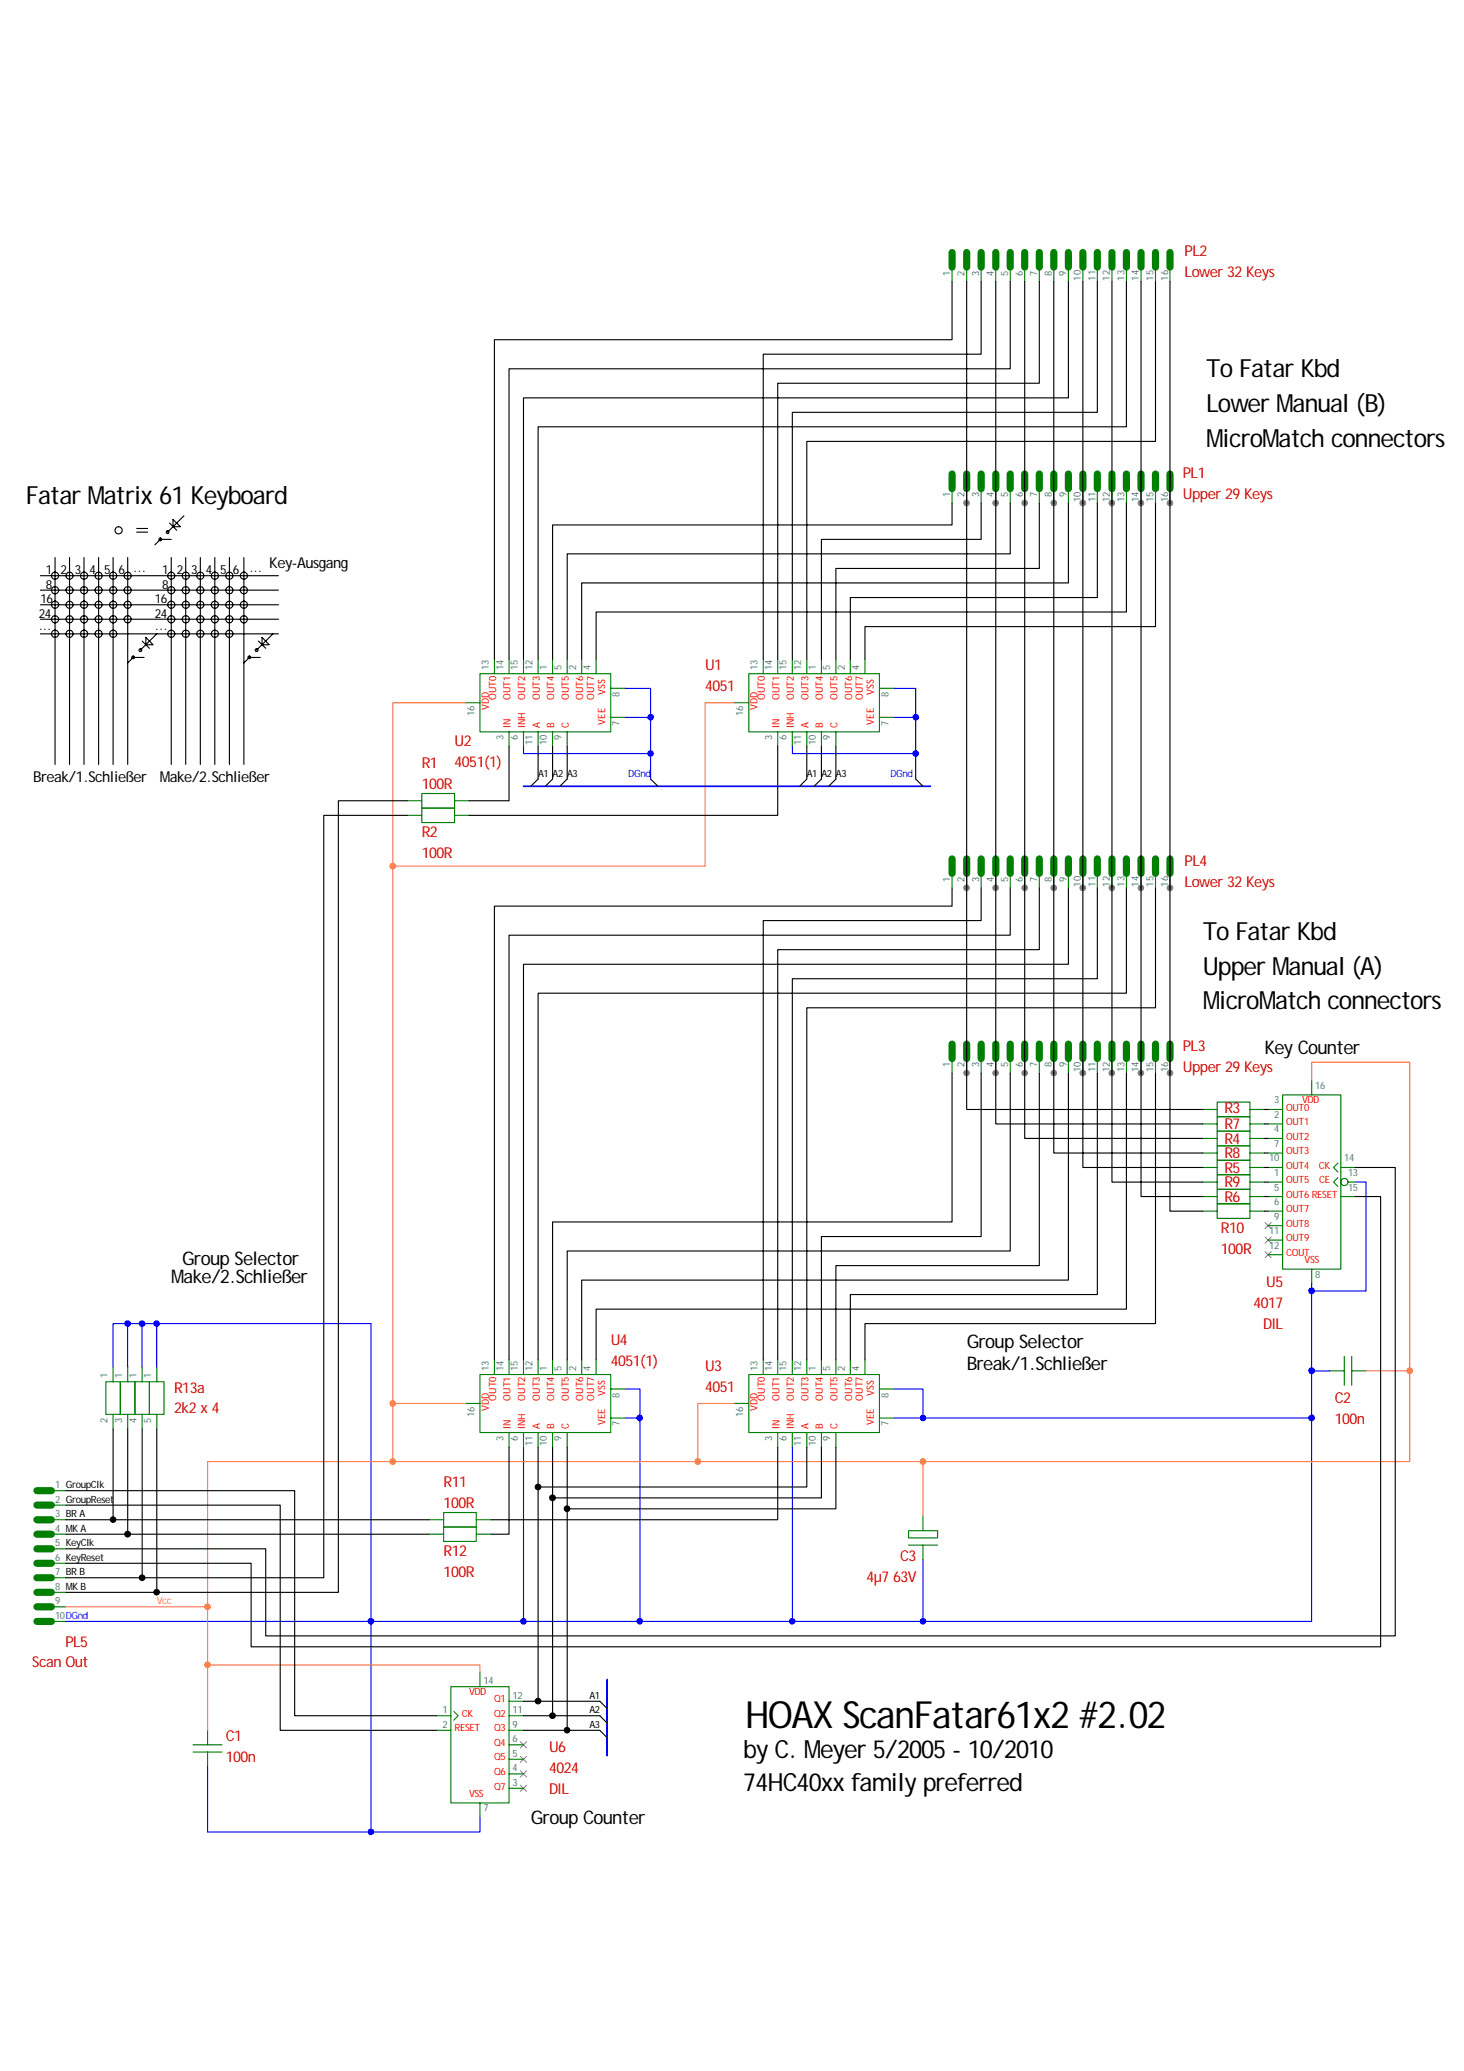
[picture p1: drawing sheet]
<svg xmlns="http://www.w3.org/2000/svg" width="210mm" height="297mm" viewBox="0 0 210 297" stroke-linecap="round" stroke-linejoin="round" font-family="sans-serif">
<g fill="none" stroke="#000" stroke-width=".16">
<path d="M136.5 40.4v8.3h-65.6v45.9M138.6 40.4v118.7h33.8M140.7 40.4v10.4h-31.3v43.8M142.8 40.4v120.8h29.6M144.8 40.4v12.5h-71.8v41.7M146.9 40.4v122.9h25.5M149 40.4v14.6h-37.5v39.6M151.1 40.4v125h21.3M153.2 40.4v16.7h-78.1v37.5M155.3 40.4v127h17.1M157.3 40.4v18.7h-43.7v35.5M159.4 40.4v129.1h13"/>
<path d="M161.5 40.4v20.8h-84.3v33.4M163.6 40.4v131.2h8.8M165.7 40.4v22.9h-50v31.3M167.7 40.4v133.3h4.7M7.9 80v29.6M10 80v29.6M12 80v29.6M14.1 80v29.6M16.2 80v29.6M18.3 80v29.6M19.6 75.8h1.6M19.6 76.3h1.6"/>
<path d="M24.3 75l1 1.1M24.6 77.4h-1.6l-.8 .7M24.6 80v29.6M24.8 74.5l1.1 1h-1.1zM26.4 74l-2.4 2.3M26.6 80v29.6M28.7 80v29.6M30.8 80v29.6M32.9 80v29.6M35 80v29.6M136.5 72.2v3.1h-57.3v19.3M140.7 72.2v5.2h-22.9v17.2"/>
<path d="M144.8 72.2v7.2h-63.5v15.2M149 72.2v9.3h-29.2v13.1M153.2 72.2v11.4h-69.8v11M157.3 72.2v13.5h-35.4v8.9M161.5 72.2v15.6h-76v6.8M165.7 72.2v17.7h-41.7v4.7M5.8 82.6h34.1M5.8 84.6h34.1M5.8 86.7h34.1M5.8 88.8h34.1M5.8 90.9h34.1M20 93.1h.3v.3h-.3z"/>
<path d="M20.4 91.9l1 1.1M20.7 94.3h-1.6l-.8 .8M20.9 91.4l1 1.1h-1zM22.5 90.9l-2.4 2.3M36.6 93.1h.3v.3h-.3zM37 91.9l1.1 1.1M37.3 94.3h-1.5l-.8 .8M37.6 91.4l1 1.1h-1zM39.1 90.9l-2.3 2.3M58.4 114.9h-9.9v113.5h-26v-23.4M58.4 116.9h-12v109.4h-26v-21.3M73 107v7.9h-5.8"/>
<path d="M77.2 107v4.7l-1.1 1.1M79.2 107v4.7l-1 1.1M81.3 107v4.7l-1 1.1M93.3 111.7l1 1.1M111.5 107v9.9h-44.3M115.7 107v4.7l-1.1 1.1M117.8 107v4.7l-1.1 1.1M119.8 107v4.7l-1 1.1M131.3 111.7l1 1.1M136.5 127.4v2.6h-65.6v65.1M140.7 127.4v4.6h-31.3v63.1M144.8 127.4v6.7h-71.8v61"/>
<path d="M149 127.4v8.8h-37.5v58.9M153.2 127.4v10.9h-78.1v56.8M157.3 127.4v13h-43.7v54.7M161.5 127.4v15.1h-84.3v52.6M165.7 127.4v17.1h-50v50.6M136.5 153.9v21.4h-57.3v19.8M140.7 153.9v23.5h-22.9v17.7M144.8 153.9v25.5h-63.5v15.7M149 153.9v27.6h-29.2v13.6M153.2 153.9v29.7h-69.8v11.5M157.3 153.9v31.8h-35.4v9.4M161.5 153.9v33.9h-76v7.3"/>
<path d="M165.7 153.9v35.9h-41.7v5.3M181.3 159.1h.5M181.3 161.2h.5M181.3 163.3h.5M181.3 165.4h.5M181.3 167.4h.5M181.3 169.5h.5M181.3 171.6h.5M181.3 173.7h.5M194.3 167.4h5.7v67.2h-161.9v-12.5h-28.7M194.3 171.6h3.7v64.6h-162v-12h-26.6M9.4 213.8h32.8v32.3h20.4"/>
<path d="M9.4 215.9h30.8v32.3h22.4M9.4 218h6.8M16.2 205v13h45.3M18.3 205v15h43.2M73 207.6v12.4h-2.6M77.2 207.6v5.7h38.5v-5.7M77.2 213.3v30.7M79.2 207.6v7.2h38.6v-7.2M79.2 214.8v31.3M81.3 207.6v8.8h38.5v-8.8M81.3 216.4v31.8M111.5 207.6v10.4h-41.1"/>
<path d="M9.4 220h8.9M9.4 228.4h13.1M9.4 226.3h11M75.1 244h10.9l1 1M75.1 246.1h10.9l1 1M75.1 248.2h10.9l1 1"/>
<circle cx="17" cy="76.1" r=".52"/>
<circle cx="23" cy="77.4" r=".21"/>
<circle cx="24" cy="76.3" r=".21"/>
<circle cx="7.9" cy="90.9" r=".52"/>
<circle cx="7.9" cy="86.7" r=".52"/>
<circle cx="7.9" cy="82.6" r=".52"/>
<circle cx="7.9" cy="88.8" r=".51"/>
<circle cx="7.9" cy="84.7" r=".52"/>
<circle cx="10" cy="88.8" r=".51"/>
<circle cx="10" cy="86.7" r=".52"/>
<circle cx="10" cy="84.7" r=".52"/>
<circle cx="10" cy="82.6" r=".52"/>
<circle cx="10" cy="90.9" r=".52"/>
<circle cx="12.1" cy="84.7" r=".52"/>
<circle cx="12.1" cy="88.8" r=".52"/>
<circle cx="12.1" cy="90.9" r=".52"/>
<circle cx="12.1" cy="86.7" r=".52"/>
<circle cx="12.1" cy="82.6" r=".53"/>
<circle cx="14.1" cy="86.7" r=".52"/>
<circle cx="14.1" cy="84.7" r=".52"/>
<circle cx="14.1" cy="82.6" r=".52"/>
<circle cx="14.1" cy="88.8" r=".51"/>
<circle cx="14.1" cy="90.9" r=".52"/>
<circle cx="16.2" cy="88.8" r=".52"/>
<circle cx="16.2" cy="82.6" r=".53"/>
<circle cx="16.2" cy="90.9" r=".52"/>
<circle cx="16.2" cy="86.7" r=".52"/>
<circle cx="16.2" cy="84.7" r=".52"/>
<circle cx="18.3" cy="86.7" r=".52"/>
<circle cx="18.3" cy="84.7" r=".52"/>
<circle cx="18.3" cy="82.6" r=".52"/>
<circle cx="18.3" cy="88.8" r=".51"/>
<circle cx="19.1" cy="94.3" r=".2"/>
<circle cx="24.6" cy="90.9" r=".52"/>
<circle cx="24.6" cy="84.7" r=".52"/>
<circle cx="24.6" cy="86.7" r=".52"/>
<circle cx="24.6" cy="82.6" r=".52"/>
<circle cx="24.6" cy="88.8" r=".51"/>
<circle cx="26.6" cy="90.9" r=".52"/>
<circle cx="26.6" cy="88.8" r=".52"/>
<circle cx="26.6" cy="86.7" r=".52"/>
<circle cx="26.6" cy="84.7" r=".52"/>
<circle cx="26.6" cy="82.6" r=".53"/>
<circle cx="28.7" cy="84.7" r=".52"/>
<circle cx="28.7" cy="86.7" r=".52"/>
<circle cx="28.7" cy="82.6" r=".52"/>
<circle cx="28.7" cy="88.8" r=".51"/>
<circle cx="28.7" cy="90.9" r=".52"/>
<circle cx="30.8" cy="82.6" r=".53"/>
<circle cx="30.8" cy="84.7" r=".52"/>
<circle cx="30.8" cy="86.7" r=".52"/>
<circle cx="30.8" cy="88.8" r=".52"/>
<circle cx="30.8" cy="90.9" r=".52"/>
<circle cx="32.9" cy="86.7" r=".52"/>
<circle cx="32.9" cy="90.9" r=".52"/>
<circle cx="32.9" cy="82.6" r=".53"/>
<circle cx="32.9" cy="88.8" r=".52"/>
<circle cx="32.9" cy="84.7" r=".52"/>
<circle cx="35" cy="82.6" r=".52"/>
<circle cx="35" cy="86.7" r=".52"/>
<circle cx="35" cy="84.7" r=".52"/>
<circle cx="35" cy="88.8" r=".51"/>
<circle cx="35.7" cy="94.3" r=".2"/>
</g>
<g fill="none" stroke="#008000" stroke-width=".16">
<path d="M136.5 38.3v2.1M138.6 38.3v2.1M140.7 38.3v2.1M142.8 38.3v2.1M144.8 38.3v2.1M146.9 38.3v2.1M149 38.3v2.1M151.1 38.3v2.1M153.2 38.3v2.1M155.3 38.3v2.1M157.3 38.3v2.1M159.4 38.3v2.1"/>
<path d="M161.5 38.3v2.1M163.6 38.3v2.1M165.7 38.3v2.1M167.7 38.3v2.1M136.5 70.1v2.1M138.6 70.1v2.1M140.7 70.1v2.1M142.8 70.1v2.1M144.8 70.1v2.1M146.9 70.1v2.1M149 70.1v2.1M151.1 70.1v2.1"/>
<path d="M153.2 70.1v2.1M155.3 70.1v2.1M157.3 70.1v2.1M159.4 70.1v2.1M161.5 70.1v2.1M163.6 70.1v2.1M165.7 70.1v2.1M167.7 70.1v2.1M68.8 96.6h18.8v8.4h-18.8zM70.9 94.6v2M73 94.6v2M75.1 94.6v2"/>
<path d="M77.2 94.6v2M79.2 94.6v2M81.3 94.6v2M83.4 94.6v2M85.5 94.6v2M87.6 98.7h2M107.4 96.6h18.7v8.4h-18.7zM109.4 94.6v2M111.5 94.6v2M113.6 94.6v2M115.7 94.6v2M117.8 94.6v2"/>
<path d="M119.8 94.6v2M121.9 94.6v2M124 94.6v2M126.1 98.7h2.1M58.4 114.9h2.1M58.4 116.9h2.1M60.5 113.8h4.7v2.1h-4.7zM60.5 115.9h4.7v2.1h-4.7zM65.2 114.9h2M65.2 116.9h2M66.7 100.8h2.1M73 105v2"/>
<path d="M75.1 105v2M77.2 105v2M79.2 105v2M81.3 105v2M87.6 102.9h2M105.3 100.8h2.1M111.5 105v2M113.6 105v2M115.7 105v2M117.8 105v2M119.8 105v2M126.1 102.9h2.1"/>
<path d="M136.5 125.3v2.1M138.6 125.3v2.1M140.7 125.3v2.1M142.8 125.3v2.1M144.8 125.3v2.1M146.9 125.3v2.1M149 125.3v2.1M151.1 125.3v2.1M153.2 125.3v2.1M155.3 125.3v2.1M157.3 125.3v2.1M159.4 125.3v2.1"/>
<path d="M161.5 125.3v2.1M163.6 125.3v2.1M165.7 125.3v2.1M167.7 125.3v2.1M136.5 151.8v2.1M138.6 151.8v2.1M140.7 151.8v2.1M142.8 151.8v2.1M144.8 151.8v2.1M146.9 151.8v2.1M149 151.8v2.1M151.1 151.8v2.1"/>
<path d="M153.2 151.8v2.1M155.3 151.8v2.1M157.3 151.8v2.1M159.4 151.8v2.1M161.5 151.8v2.1M163.6 151.8v2.1M165.7 151.8v2.1M167.7 151.8v2.1M172.4 159.1h2.1M174.5 158.1h4.7v2.1h-4.7zM179.2 159.1h2.1M181.8 159.1h2.1"/>
<path d="M183.9 157h8.3v25h-8.3zM188.1 155v2M172.4 173.7h2.1M172.4 171.6h2.1M172.4 169.5h2.1M172.4 167.4h2.1M172.4 165.4h2.1M172.4 163.3h2.1M172.4 161.2h2.1M174.5 160.2h4.7v2h-4.7zM174.5 162.2h4.7v2.1h-4.7zM174.5 164.3h4.7v2.1h-4.7z"/>
<path d="M174.5 166.4h4.7v2.1h-4.7zM174.5 168.5h4.7v2.1h-4.7zM174.5 170.6h4.7v2.1h-4.7zM174.5 172.7h4.7v2.1h-4.7zM179.2 173.7h2.1M179.2 171.6h2.1M179.2 169.5h2.1M179.2 167.4h2.1M179.2 165.4h2.1M179.2 163.3h2.1M179.2 161.2h2.1M181.8 180h2.1"/>
<path d="M181.8 177.9h2.1M181.8 175.8h2.1M181.8 173.7h2.1M181.8 171.6h2.1M181.8 169.5h2.1M181.8 167.4h2.1M181.8 165.4h2.1M181.8 163.3h2.1M181.8 161.2h2.1M191.8 166.8l-.6 .6 .6 .7M191.8 168.9l-.6 .6 .6 .7M192.2 171.6h2.1"/>
<path d="M192.2 167.4h2.1M193.3 169.5a.52 .52 0 0 1-.7 .5 .52 .52 0 0 1-.2-.8 .52 .52 0 0 1 .8 .1l.1 .2h1M15.2 198.2h2.1v4.7h-2.1zM16.2 196.1v2.1M17.3 198.2h2v4.7h-2zM18.3 196.1v2.1M19.3 198.2h2.1v4.7h-2.1zM20.4 196.1v2.1M21.4 198.2h2.1v4.7h-2.1zM22.5 196.1v2.1M68.8 197.1h18.8v8.4h-18.8zM70.9 195.1v2"/>
<path d="M73 195.1v2M75.1 195.1v2M77.2 195.1v2M79.2 195.1v2M81.3 195.1v2M83.4 195.1v2M85.5 195.1v2M87.6 199.2h2M107.4 197.1h18.7v8.4h-18.7zM109.4 195.1v2M111.5 195.1v2M113.6 195.1v2"/>
<path d="M115.7 195.1v2M117.8 195.1v2M119.8 195.1v2M121.9 195.1v2M124 195.1v2M126.1 199.2h2.1M188.1 182v2.1M190.7 196.6h2M192.7 194.5v4.2M193.8 194.5v4.2M193.8 196.6h2.1M7.4 213.8h2"/>
<path d="M7.4 215.9h2M7.4 218h2M16.2 202.9v2.1M18.3 202.9v2.1M20.4 202.9v2.1M22.5 202.9v2.1M61.5 218h2.1M63.6 216.9h4.7v2.1h-4.7zM63.6 219h4.7v2.1h-4.7zM66.7 201.3h2.1M68.3 218h2.1M73 205.5v2.1"/>
<path d="M75.1 205.5v2.1M77.2 205.5v2.1M79.2 205.5v2.1M81.3 205.5v2.1M87.6 203.4h2M105.3 201.3h2.1M111.5 205.5v2.1M113.6 205.5v2.1M115.7 205.5v2.1M117.8 205.5v2.1M119.8 205.5v2.1M126.1 203.4h2.1"/>
<path d="M130.3 219.5h4.1v1.1h-4.1zM132.3 217.4v2.1M7.4 220h2M7.4 222.1h2M7.4 224.2h2M7.4 226.3h2M7.4 228.4h2M7.4 230.5h2M7.4 232.6h2M61.5 220h2.1M68.3 220h2.1M68.8 239.8v2.1"/>
<path d="M130.3 221.6h4.1M132.3 221.6v2.1M27.7 251.3h4.1M27.7 250.3h4.1M29.8 248.2v2.1M29.8 251.3v2.1M62.6 248.2h2M62.6 246.1h2M64.6 241.9h8.4v16.7h-8.4zM65.1 245.5l.6 .6-.6 .6M68.8 258.6v2.1M73 250.3h2.1"/>
<path d="M73 248.2h2.1M73 246.1h2.1M73 244h2.1M73 252.3h2.1M73 254.4h2.1M73 256.5h2.1"/>
</g>
<g fill="none" stroke="#008000" stroke-width="1">
<path d="M136.5 36.2v2.1M138.6 36.2v2.1M140.7 36.2v2.1M142.8 36.2v2.1M144.8 36.2v2.1M146.9 36.2v2.1M149 36.2v2.1M151.1 36.2v2.1M153.2 36.2v2.1M155.3 36.2v2.1M157.3 36.2v2.1M159.4 36.2v2.1"/>
<path d="M161.5 36.2v2.1M163.6 36.2v2.1M165.7 36.2v2.1M167.7 36.2v2.1M136.5 68v2.1M138.6 68v2.1M140.7 68v2.1M142.8 68v2.1M144.8 68v2.1M146.9 68v2.1M149 68v2.1M151.1 68v2.1"/>
<path d="M153.2 68v2.1M155.3 68v2.1M157.3 68v2.1M159.4 68v2.1M161.5 68v2.1M163.6 68v2.1M165.7 68v2.1M167.7 68v2.1M136.5 123.2v2.1M138.6 123.2v2.1M140.7 123.2v2.1M142.8 123.2v2.1"/>
<path d="M144.8 123.2v2.1M146.9 123.2v2.1M149 123.2v2.1M151.1 123.2v2.1M153.2 123.2v2.1M155.3 123.2v2.1M157.3 123.2v2.1M159.4 123.2v2.1M161.5 123.2v2.1M163.6 123.2v2.1M165.7 123.2v2.1M167.7 123.2v2.1"/>
<path d="M136.5 149.8v2M138.6 149.8v2M140.7 149.8v2M142.8 149.8v2M144.8 149.8v2M146.9 149.8v2M149 149.8v2M151.1 149.8v2M153.2 149.8v2M155.3 149.8v2M157.3 149.8v2M159.4 149.8v2"/>
<path d="M161.5 149.8v2M163.6 149.8v2M165.7 149.8v2M167.7 149.8v2M5.3 213.8h2.1M5.3 215.9h2.1M5.3 218h2.1M5.3 220h2.1M5.3 222.1h2.1M5.3 224.2h2.1M5.3 226.3h2.1M5.3 228.4h2.1"/>
<path d="M5.3 230.5h2.1M5.3 232.6h2.1"/>
</g>
<g fill="#808080" stroke="#808080" stroke-width=".14">
<circle cx="138.6" cy="153.9" r=".4"/>
<circle cx="142.7" cy="153.9" r=".4"/>
<circle cx="146.9" cy="153.9" r=".4"/>
<circle cx="151.1" cy="153.9" r=".4"/>
<circle cx="155.2" cy="153.9" r=".41"/>
<circle cx="159.4" cy="153.9" r=".4"/>
<circle cx="163.6" cy="153.9" r=".4"/>
<circle cx="167.7" cy="153.9" r=".4"/>
<circle cx="138.6" cy="127.3" r=".41"/>
<circle cx="142.7" cy="127.3" r=".41"/>
<circle cx="146.9" cy="127.3" r=".41"/>
<circle cx="151.1" cy="127.3" r=".41"/>
<circle cx="155.2" cy="127.3" r=".42"/>
<circle cx="159.4" cy="127.3" r=".41"/>
<circle cx="163.6" cy="127.3" r=".41"/>
<circle cx="167.7" cy="127.3" r=".41"/>
<circle cx="138.6" cy="72.1" r=".41"/>
<circle cx="142.7" cy="72.1" r=".41"/>
<circle cx="146.9" cy="72.1" r=".41"/>
<circle cx="151.1" cy="72.1" r=".41"/>
<circle cx="155.2" cy="72.1" r=".42"/>
<circle cx="159.4" cy="72.1" r=".41"/>
<circle cx="163.6" cy="72.1" r=".41"/>
<circle cx="167.7" cy="72.1" r=".41"/>
</g>
<g fill="none" stroke="#808080" stroke-width=".14">
<path d="M181.4 175.3l.9 .9M181.4 177.4l.9 .9M181.4 179.5l.9 .9M182.3 175.3l-.9 .9M182.3 177.4l-.9 .9M182.3 179.5l-.9 .9M74.6 249.8l.9 .9M74.6 251.9l.9 .9M74.6 254l.9 .9M74.6 256.1l.9 .8M75.5 249.8l-.9 .9M75.5 251.9l-.9 .9"/>
<path d="M75.5 254l-.9 .9M75.5 256.1l-.9 .8"/>
</g>
<g fill="#00f" stroke="#00f" stroke-width=".14">
<circle cx="91.7" cy="203.4" r=".4"/>
<circle cx="91.7" cy="232.5" r=".4"/>
<circle cx="188.1" cy="203.4" r=".41"/>
<circle cx="75.1" cy="232.5" r=".4"/>
<circle cx="113.6" cy="232.5" r=".4"/>
<circle cx="132.3" cy="232.5" r=".4"/>
<circle cx="53.2" cy="262.7" r=".41"/>
<circle cx="53.2" cy="232.5" r=".41"/>
<circle cx="188.1" cy="196.6" r=".42"/>
<circle cx="188.1" cy="185.1" r=".41"/>
<circle cx="93.3" cy="102.9" r=".4"/>
<circle cx="93.3" cy="108.1" r=".4"/>
<circle cx="131.3" cy="102.9" r=".4"/>
<circle cx="131.3" cy="108.1" r=".4"/>
<circle cx="132.3" cy="203.4" r=".4"/>
<circle cx="22.5" cy="189.8" r=".4"/>
<circle cx="20.4" cy="189.8" r=".41"/>
<circle cx="18.3" cy="189.8" r=".41"/>
</g>
<g fill="none" stroke="#00f" stroke-width=".16">
<path d="M89.6 98.7h3.7v4.2M128.2 98.7h3.1v4.2M75.1 107v1.1h18.2v3.6M89.6 102.9h3.7v5.2M113.6 107v1.1h17.7v3.6M128.2 102.9h3.1v5.2M194.3 169.5h1.6v15.7h-7.8v11.4M18.3 189.8h-2.1v6.3M20.4 189.8h-2.1v6.3M22.5 189.8h30.7v73M22.5 189.8h-2.1v6.3M22.5 189.8v6.3"/>
<path d="M89.6 199.2h2.1v4.2M128.2 199.2h4.1v4.2h55.8M188.1 184.1v1.1M188.1 196.6v6.8M188.1 196.6h2.6M75.1 207.6v25M89.6 203.4h2.1v29.2h-16.6M113.6 207.6v25h-21.9M128.2 203.4h4.1M188.1 203.4v29.2h-55.8M9.4 232.6h65.7M132.3 223.7v8.9h-18.7"/>
<path d="M29.8 253.4v9.4h39v-2.1"/>
</g>
<g fill="#ff8040" stroke="#ff8040" stroke-width=".14">
<circle cx="56.3" cy="209.6" r=".42"/>
<circle cx="100" cy="209.6" r=".41"/>
<circle cx="29.8" cy="238.8" r=".41"/>
<circle cx="132.3" cy="209.6" r=".41"/>
<circle cx="202.1" cy="196.6" r=".41"/>
<circle cx="29.8" cy="230.5" r=".41"/>
<circle cx="56.3" cy="201.3" r=".41"/>
<circle cx="56.3" cy="124.2" r=".41"/>
</g>
<g fill="none" stroke="#ff8040" stroke-width=".16">
<path d="M66.7 100.8h-10.4v23.4M105.3 100.8h-4.2v23.4h-44.8v77.1M188.1 155v-2.6h14v44.2M195.9 196.6h6.2v13h-69.8M56.3 209.6h-26.5v20.9M56.3 201.3h10.4M56.3 209.6h76M56.3 201.3v8.3M105.3 201.3h-5.2v8.3M132.3 209.6v7.8M9.4 230.5h20.4v8.3M29.8 238.8h39v1"/>
<path d="M29.8 238.8v9.4"/>
</g>
<g fill="#000" stroke="#000" stroke-width=".14">
<circle cx="16.2" cy="218" r=".4"/>
<circle cx="77.1" cy="213.3" r=".41"/>
<circle cx="79.2" cy="214.8" r=".42"/>
<circle cx="81.3" cy="216.4" r=".41"/>
<circle cx="18.3" cy="220" r=".42"/>
<circle cx="20.4" cy="226.3" r=".41"/>
<circle cx="22.5" cy="228.4" r=".4"/>
<circle cx="77.1" cy="244" r=".41"/>
<circle cx="79.2" cy="246.1" r=".41"/>
<circle cx="81.3" cy="248.2" r=".4"/>
</g>
<path d="M75.1 112.8h58.3M87 240.9v10.9" fill="none" stroke="#0000c0" stroke-width=".24"/>
<text font-size="5.4" x="106.8" y="247.9">HOAX ScanFatar61x2 #2.02</text>
<g font-size="3.6">
<text x="173" y="54.1">To Fatar Kbd</text>
<text x="173" y="59.1">Low</text>
<text x="178.9" y="59.1">er M</text>
<text x="185.3" y="59.1">anual (B)</text>
<text x="173" y="64.1">M</text>
<text x="175.3" y="64.1">icroM</text>
<text x="183.3" y="64.1">atch connectors</text>
<text x="3.7" y="72.3">Fatar M</text>
<text x="14.9" y="72.3">atrix 61 Keyboard</text>
<text x="172.4" y="134.8">To Fatar Kbd</text>
<text x="172.4" y="139.8">Upper M</text>
<text x="184.8" y="139.8">anual (A)</text>
<text x="172.4" y="144.8">M</text>
<text x="174.8" y="144.8">icroM</text>
<text x="182.8" y="144.8">atch connectors</text>
<text x="106.6" y="256.9">74HC40xx family preferred</text>
<text x="106.6" y="252.2">by C. M</text>
<text x="117.6" y="252.2">eyer 5/2005 - 10/2010</text>
</g>
<g font-size="2.7">
<text x="181.3" y="151.2">Key Counter</text>
<text x="24.6" y="184">M</text>
<text x="26.1" y="181.4">Group Selector</text>
<text x="26.3" y="184">ake/2.Schließer</text>
<text x="138.6" y="193.3">Group Selector</text>
<text x="138.6" y="196.5">Break/1.Schließer</text>
<text x="76.1" y="261.6">Group Counter</text>
</g>
<g font-size="2.2" fill="#c00000">
<text x="169.8" y="36.7">PL2</text>
<text x="169.8" y="39.7">Low</text>
<text x="173.4" y="39.7">er 32 Keys</text>
<text x="169.6" y="68.5">PL1</text>
<text x="169.6" y="71.5">Upper 29 Keys</text>
<text x="101.1" y="96.1">U1</text>
<text x="101.1" y="99.1">4051</text>
<text x="65.2" y="107">U2</text>
<text x="60.5" y="110.2">R1</text>
<text x="60.5" y="113.1">100R</text>
<text x="65.2" y="110">4051(1)</text>
<text x="60.5" y="120">R2</text>
<text x="60.5" y="123">100R</text>
<text x="169.8" y="124.2">PL4</text>
<text x="169.8" y="127.2">Low</text>
<text x="173.4" y="127.2">er 32 Keys</text>
<text x="169.6" y="150.8">PL3</text>
<text x="169.6" y="153.8">Upper 29 Keys</text>
<text x="175.6" y="159.6">R3</text>
<text x="175.6" y="161.9">R7</text>
<text x="175.6" y="164">R4</text>
<text x="175.6" y="166.1">R8</text>
<text x="175.6" y="168.2">R5</text>
<text x="175.6" y="170.3">R9</text>
<text x="175.6" y="172.4">R6</text>
<text x="175" y="176.8">R10</text>
<text x="175" y="179.8">100R</text>
<text x="181.5" y="184.6">U5</text>
<text x="179.7" y="187.6">4017</text>
<text x="181.1" y="190.6">DIL</text>
<text x="87.6" y="192.9">U4</text>
<text x="87.6" y="195.9">4051(1)</text>
<text x="101.1" y="196.6">U3</text>
<text x="25" y="199.7">R13a</text>
<text x="25" y="202.7">2k2 x 4</text>
<text x="101.1" y="199.6">4051</text>
<text x="191.4" y="201.3">C2</text>
<text x="191.4" y="204.3">100n</text>
<text x="63.6" y="213.3">R11</text>
<text x="63.6" y="216.2">100R</text>
<text x="63.6" y="223.1">R12</text>
<text x="63.6" y="226.1">100R</text>
<text x="124.2" y="226.9">4µ7 63V</text>
<text x="129.1" y="223.9">C3</text>
<text x="4.6" y="239.2">Scan Out</text>
<text x="9.4" y="236.2">PL5</text>
<text x="32.4" y="249.7">C1</text>
<text x="78.7" y="251.3">U6</text>
<text x="32.4" y="252.7">100n</text>
<text x="78.7" y="254.3">4024</text>
<text x="78.7" y="257.3">DIL</text>
</g>
<g font-size="2.2">
<text x="38.6" y="81.5">Key-Ausgang</text>
<text x="4.7" y="112.1">Break/1.Schließer M</text>
<text x="24.3" y="112.1">ake/2.Schließer</text>
</g>
<g font-size="1.8">
<text x="6.6" y="82.4">1 2 3 4 5</text>
<text x="17" y="82.4">6</text>
<text x="19.1" y="82.1">...</text>
<text x="23.3" y="82.4">1</text>
<text x="25.3" y="82.4">2</text>
<text x="27.4" y="82.4">3 4 5</text>
<text x="33.4" y="82.4">6</text>
<text x="35.7" y="82.1">...</text>
<text x="5.5" y="88.6">24</text>
<text x="5.8" y="86.5">16</text>
<text x="6.6" y="84.5">8</text>
<text x="22.2" y="88.6">24</text>
<text x="22.2" y="86.5">16</text>
<text x="23.3" y="84.5">8</text>
<text x="5.5" y="90.4">...</text>
<text x="22.2" y="90.4">...</text>
</g>
<g font-size="1.4" fill="#408080">
<text x="136.2" y="39.5" transform="rotate(-90 136.2 39.5)">1</text>
<text x="138.3" y="39.5" transform="rotate(-90 138.3 39.5)">2</text>
<text x="140.4" y="39.5" transform="rotate(-90 140.4 39.5)">3</text>
<text x="142.5" y="39.5" transform="rotate(-90 142.5 39.5)">4</text>
<text x="144.5" y="39.5" transform="rotate(-90 144.5 39.5)">5</text>
<text x="146.6" y="39.5" transform="rotate(-90 146.6 39.5)">6</text>
<text x="148.7" y="39.5" transform="rotate(-90 148.7 39.5)">7</text>
<text x="150.8" y="39.5" transform="rotate(-90 150.8 39.5)">8</text>
<text x="152.9" y="39.5" transform="rotate(-90 152.9 39.5)">9</text>
<text x="155" y="40.2" transform="rotate(-90 155 40.2)">10</text>
<text x="157.1" y="40.2" transform="rotate(-90 157.1 40.2)">11</text>
<text x="159.1" y="40.2" transform="rotate(-90 159.1 40.2)">12</text>
<text x="161.2" y="40.2" transform="rotate(-90 161.2 40.2)">13</text>
<text x="163.3" y="40.2" transform="rotate(-90 163.3 40.2)">14</text>
<text x="165.4" y="40.2" transform="rotate(-90 165.4 40.2)">15</text>
<text x="167.5" y="40.2" transform="rotate(-90 167.5 40.2)">16</text>
<text x="136.2" y="71.3" transform="rotate(-90 136.2 71.3)">1</text>
<text x="138.3" y="71.3" transform="rotate(-90 138.3 71.3)">2</text>
<text x="140.4" y="71.3" transform="rotate(-90 140.4 71.3)">3</text>
<text x="142.5" y="71.3" transform="rotate(-90 142.5 71.3)">4</text>
<text x="144.5" y="71.3" transform="rotate(-90 144.5 71.3)">5</text>
<text x="146.6" y="71.3" transform="rotate(-90 146.6 71.3)">6</text>
<text x="148.7" y="71.3" transform="rotate(-90 148.7 71.3)">7</text>
<text x="150.8" y="71.3" transform="rotate(-90 150.8 71.3)">8</text>
<text x="152.9" y="71.3" transform="rotate(-90 152.9 71.3)">9</text>
<text x="155" y="72" transform="rotate(-90 155 72)">10</text>
<text x="157.1" y="72" transform="rotate(-90 157.1 72)">11</text>
<text x="159.1" y="72" transform="rotate(-90 159.1 72)">12</text>
<text x="161.2" y="72" transform="rotate(-90 161.2 72)">13</text>
<text x="163.3" y="72" transform="rotate(-90 163.3 72)">14</text>
<text x="165.4" y="72" transform="rotate(-90 165.4 72)">15</text>
<text x="167.5" y="72" transform="rotate(-90 167.5 72)">16</text>
<text x="70.1" y="96.1" transform="rotate(-90 70.1 96.1)">13</text>
<text x="72.2" y="96.1" transform="rotate(-90 72.2 96.1)">14</text>
<text x="74.3" y="96.1" transform="rotate(-90 74.3 96.1)">15</text>
<text x="76.3" y="96.1" transform="rotate(-90 76.3 96.1)">12</text>
<text x="78.4" y="96.1" transform="rotate(-90 78.4 96.1)">1</text>
<text x="80.5" y="96.1" transform="rotate(-90 80.5 96.1)">5</text>
<text x="82.6" y="96.1" transform="rotate(-90 82.6 96.1)">2</text>
<text x="84.7" y="96.1" transform="rotate(-90 84.7 96.1)">4</text>
<text x="88.8" y="99.9" transform="rotate(-90 88.8 99.9)">8</text>
<text x="108.6" y="96.1" transform="rotate(-90 108.6 96.1)">13</text>
<text x="110.7" y="96.1" transform="rotate(-90 110.7 96.1)">14</text>
<text x="112.8" y="96.1" transform="rotate(-90 112.8 96.1)">15</text>
<text x="114.9" y="96.1" transform="rotate(-90 114.9 96.1)">12</text>
<text x="117" y="96.1" transform="rotate(-90 117 96.1)">1</text>
<text x="119" y="96.1" transform="rotate(-90 119 96.1)">5</text>
<text x="121.1" y="96.1" transform="rotate(-90 121.1 96.1)">2</text>
<text x="123.2" y="96.1" transform="rotate(-90 123.2 96.1)">4</text>
<text x="127.4" y="99.9" transform="rotate(-90 127.4 99.9)">8</text>
<text x="68" y="102.7" transform="rotate(-90 68 102.7)">16</text>
<text x="72.2" y="106.2" transform="rotate(-90 72.2 106.2)">3</text>
<text x="74.3" y="106.2" transform="rotate(-90 74.3 106.2)">6</text>
<text x="76.3" y="106.9" transform="rotate(-90 76.3 106.9)">11</text>
<text x="78.4" y="106.9" transform="rotate(-90 78.4 106.9)">10</text>
<text x="80.5" y="106.2" transform="rotate(-90 80.5 106.2)">9</text>
<text x="88.8" y="104.1" transform="rotate(-90 88.8 104.1)">7</text>
<text x="106.5" y="102.7" transform="rotate(-90 106.5 102.7)">16</text>
<text x="110.7" y="106.2" transform="rotate(-90 110.7 106.2)">3</text>
<text x="112.8" y="106.2" transform="rotate(-90 112.8 106.2)">6</text>
<text x="114.9" y="106.9" transform="rotate(-90 114.9 106.9)">11</text>
<text x="117" y="106.9" transform="rotate(-90 117 106.9)">10</text>
<text x="119" y="106.2" transform="rotate(-90 119 106.2)">9</text>
<text x="127.4" y="104.1" transform="rotate(-90 127.4 104.1)">7</text>
<text x="136.2" y="126.5" transform="rotate(-90 136.2 126.5)">1</text>
<text x="138.3" y="126.5" transform="rotate(-90 138.3 126.5)">2</text>
<text x="140.4" y="126.5" transform="rotate(-90 140.4 126.5)">3</text>
<text x="142.5" y="126.5" transform="rotate(-90 142.5 126.5)">4</text>
<text x="144.5" y="126.5" transform="rotate(-90 144.5 126.5)">5</text>
<text x="146.6" y="126.5" transform="rotate(-90 146.6 126.5)">6</text>
<text x="148.7" y="126.5" transform="rotate(-90 148.7 126.5)">7</text>
<text x="150.8" y="126.5" transform="rotate(-90 150.8 126.5)">8</text>
<text x="152.9" y="126.5" transform="rotate(-90 152.9 126.5)">9</text>
<text x="155" y="127.2" transform="rotate(-90 155 127.2)">10</text>
<text x="157.1" y="127.2" transform="rotate(-90 157.1 127.2)">11</text>
<text x="159.1" y="127.2" transform="rotate(-90 159.1 127.2)">12</text>
<text x="161.2" y="127.2" transform="rotate(-90 161.2 127.2)">13</text>
<text x="163.3" y="127.2" transform="rotate(-90 163.3 127.2)">14</text>
<text x="165.4" y="127.2" transform="rotate(-90 165.4 127.2)">15</text>
<text x="167.5" y="127.2" transform="rotate(-90 167.5 127.2)">16</text>
<text x="136.2" y="153.1" transform="rotate(-90 136.2 153.1)">1</text>
<text x="138.3" y="153.1" transform="rotate(-90 138.3 153.1)">2</text>
<text x="140.4" y="153.1" transform="rotate(-90 140.4 153.1)">3</text>
<text x="142.5" y="153.1" transform="rotate(-90 142.5 153.1)">4</text>
<text x="144.5" y="153.1" transform="rotate(-90 144.5 153.1)">5</text>
<text x="146.6" y="153.1" transform="rotate(-90 146.6 153.1)">6</text>
<text x="148.7" y="153.1" transform="rotate(-90 148.7 153.1)">7</text>
<text x="150.8" y="153.1" transform="rotate(-90 150.8 153.1)">8</text>
<text x="152.9" y="153.1" transform="rotate(-90 152.9 153.1)">9</text>
<text x="155" y="153.8" transform="rotate(-90 155 153.8)">10</text>
<text x="157.1" y="153.8" transform="rotate(-90 157.1 153.8)">11</text>
<text x="159.1" y="153.8" transform="rotate(-90 159.1 153.8)">12</text>
<text x="161.2" y="153.8" transform="rotate(-90 161.2 153.8)">13</text>
<text x="163.3" y="153.8" transform="rotate(-90 163.3 153.8)">14</text>
<text x="165.4" y="153.8" transform="rotate(-90 165.4 153.8)">15</text>
<text x="167.5" y="153.8" transform="rotate(-90 167.5 153.8)">16</text>
<text x="182.7" y="158.2">3</text>
<text x="182.7" y="160.3">2</text>
<text x="188.6" y="156.2">16</text>
<text x="182" y="166.6">10</text>
<text x="182.7" y="162.4">4</text>
<text x="182.7" y="164.5">7</text>
<text x="192.7" y="166.6">14</text>
<text x="182.7" y="170.8">5</text>
<text x="182.7" y="168.7">1</text>
<text x="182.7" y="172.8">6</text>
<text x="193.3" y="170.8">15</text>
<text x="193.3" y="168.7">13</text>
<text x="182" y="177">11</text>
<text x="182" y="179.1">12</text>
<text x="182.7" y="174.9">9</text>
<text x="188.6" y="183.2">8</text>
<text x="15.4" y="197.7" transform="rotate(-90 15.4 197.7)">1</text>
<text x="17.5" y="197.7" transform="rotate(-90 17.5 197.7)">1</text>
<text x="19.6" y="197.7" transform="rotate(-90 19.6 197.7)">1</text>
<text x="21.7" y="197.7" transform="rotate(-90 21.7 197.7)">1</text>
<text x="70.1" y="196.6" transform="rotate(-90 70.1 196.6)">13</text>
<text x="72.2" y="196.6" transform="rotate(-90 72.2 196.6)">14</text>
<text x="74.3" y="196.6" transform="rotate(-90 74.3 196.6)">15</text>
<text x="76.3" y="196.6" transform="rotate(-90 76.3 196.6)">12</text>
<text x="78.4" y="196.6" transform="rotate(-90 78.4 196.6)">1</text>
<text x="80.5" y="196.6" transform="rotate(-90 80.5 196.6)">5</text>
<text x="82.6" y="196.6" transform="rotate(-90 82.6 196.6)">2</text>
<text x="84.7" y="196.6" transform="rotate(-90 84.7 196.6)">4</text>
<text x="108.6" y="196.6" transform="rotate(-90 108.6 196.6)">13</text>
<text x="110.7" y="196.6" transform="rotate(-90 110.7 196.6)">14</text>
<text x="112.8" y="196.6" transform="rotate(-90 112.8 196.6)">15</text>
<text x="114.9" y="196.6" transform="rotate(-90 114.9 196.6)">12</text>
<text x="117" y="196.6" transform="rotate(-90 117 196.6)">1</text>
<text x="119" y="196.6" transform="rotate(-90 119 196.6)">5</text>
<text x="121.1" y="196.6" transform="rotate(-90 121.1 196.6)">2</text>
<text x="123.2" y="196.6" transform="rotate(-90 123.2 196.6)">4</text>
<text x="68" y="203.2" transform="rotate(-90 68 203.2)">16</text>
<text x="88.8" y="200.4" transform="rotate(-90 88.8 200.4)">8</text>
<text x="106.5" y="203.2" transform="rotate(-90 106.5 203.2)">16</text>
<text x="127.4" y="200.4" transform="rotate(-90 127.4 200.4)">8</text>
<text x="15.4" y="204.1" transform="rotate(-90 15.4 204.1)">2</text>
<text x="17.5" y="204.1" transform="rotate(-90 17.5 204.1)">3</text>
<text x="19.6" y="204.1" transform="rotate(-90 19.6 204.1)">4</text>
<text x="21.7" y="204.1" transform="rotate(-90 21.7 204.1)">5</text>
<text x="72.2" y="206.7" transform="rotate(-90 72.2 206.7)">3</text>
<text x="74.3" y="206.7" transform="rotate(-90 74.3 206.7)">6</text>
<text x="76.3" y="207.4" transform="rotate(-90 76.3 207.4)">11</text>
<text x="78.4" y="207.4" transform="rotate(-90 78.4 207.4)">10</text>
<text x="80.5" y="206.7" transform="rotate(-90 80.5 206.7)">9</text>
<text x="88.8" y="204.6" transform="rotate(-90 88.8 204.6)">7</text>
<text x="110.7" y="206.7" transform="rotate(-90 110.7 206.7)">3</text>
<text x="112.8" y="206.7" transform="rotate(-90 112.8 206.7)">6</text>
<text x="114.9" y="207.4" transform="rotate(-90 114.9 207.4)">11</text>
<text x="117" y="207.4" transform="rotate(-90 117 207.4)">10</text>
<text x="119" y="206.7" transform="rotate(-90 119 206.7)">9</text>
<text x="127.4" y="204.6" transform="rotate(-90 127.4 204.6)">7</text>
<text x="7.9" y="213.4">1 GroupClk</text>
<text x="7.9" y="215.5">2 GroupReset</text>
<text x="7.9" y="217.6">3 BR A</text>
<text x="7.9" y="219.7">4 M</text>
<text x="7.9" y="221.8">5 KeyClk</text>
<text x="7.9" y="223.9">6 KeyReset</text>
<text x="7.9" y="226">7 BR B</text>
<text x="7.9" y="228">8 M</text>
<text x="7.9" y="230.1">9</text>
<text x="7.9" y="232.2">10DGnd</text>
<text x="63.4" y="245.7">1</text>
<text x="69.3" y="241.6">14</text>
<text x="73.5" y="243.6">12</text>
<text x="73.5" y="245.7">11</text>
<text x="63.4" y="247.8">2</text>
<text x="73.5" y="247.8">9</text>
<text x="73.5" y="249.9">6</text>
<text x="73.5" y="252">5</text>
<text x="73.5" y="254.1">4</text>
<text x="73.5" y="256.2">3</text>
<text x="69.3" y="259.8">7</text>
</g>
<g font-size="1.4" fill="#f00">
<text x="70.1" y="101.8" transform="rotate(-90 70.1 101.8)">VDD</text>
<text x="71.1" y="100.4" transform="rotate(-90 71.1 100.4)">OUT0</text>
<text x="73.2" y="100.4" transform="rotate(-90 73.2 100.4)">OUT1</text>
<text x="75.3" y="100.4" transform="rotate(-90 75.3 100.4)">OUT2</text>
<text x="77.4" y="100.4" transform="rotate(-90 77.4 100.4)">OUT3</text>
<text x="79.5" y="100.4" transform="rotate(-90 79.5 100.4)">OUT4</text>
<text x="81.6" y="100.4" transform="rotate(-90 81.6 100.4)">OUT5</text>
<text x="83.6" y="100.4" transform="rotate(-90 83.6 100.4)">OUT6</text>
<text x="85.2" y="100.4" transform="rotate(-90 85.2 100.4)">OUT7</text>
<text x="86.8" y="99.7" transform="rotate(-90 86.8 99.7)">VSS</text>
<text x="108.6" y="101.8" transform="rotate(-90 108.6 101.8)">VDD</text>
<text x="109.7" y="100.4" transform="rotate(-90 109.7 100.4)">OUT0</text>
<text x="111.7" y="100.4" transform="rotate(-90 111.7 100.4)">OUT1</text>
<text x="113.8" y="100.4" transform="rotate(-90 113.8 100.4)">OUT2</text>
<text x="115.9" y="100.4" transform="rotate(-90 115.9 100.4)">OUT3</text>
<text x="118" y="100.4" transform="rotate(-90 118 100.4)">OUT4</text>
<text x="120.1" y="100.4" transform="rotate(-90 120.1 100.4)">OUT5</text>
<text x="122.2" y="100.4" transform="rotate(-90 122.2 100.4)">OUT6</text>
<text x="123.7" y="100.4" transform="rotate(-90 123.7 100.4)">OUT7</text>
<text x="125.3" y="99.7" transform="rotate(-90 125.3 99.7)">VSS</text>
<text x="73.2" y="104.4" transform="rotate(-90 73.2 104.4)">IN</text>
<text x="75.3" y="104.4" transform="rotate(-90 75.3 104.4)">INH</text>
<text x="77.4" y="104.4" transform="rotate(-90 77.4 104.4)">A</text>
<text x="79.5" y="104.4" transform="rotate(-90 79.5 104.4)">B</text>
<text x="81.6" y="104.4" transform="rotate(-90 81.6 104.4)">C</text>
<text x="86.8" y="103.9" transform="rotate(-90 86.8 103.9)">VEE</text>
<text x="111.7" y="104.4" transform="rotate(-90 111.7 104.4)">IN</text>
<text x="113.8" y="104.4" transform="rotate(-90 113.8 104.4)">INH</text>
<text x="115.9" y="104.4" transform="rotate(-90 115.9 104.4)">A</text>
<text x="118" y="104.4" transform="rotate(-90 118 104.4)">B</text>
<text x="120.1" y="104.4" transform="rotate(-90 120.1 104.4)">C</text>
<text x="125.3" y="103.9" transform="rotate(-90 125.3 103.9)">VEE</text>
<text x="184.4" y="159.3">OUT0</text>
<text x="184.4" y="161.4">OUT1</text>
<text x="186.7" y="158.2">VDD</text>
<text x="184.4" y="163.4">OUT2</text>
<text x="184.4" y="165.5">OUT3</text>
<text x="184.4" y="167.6">OUT4 CK</text>
<text x="184.4" y="171.8">OUT6RESET</text>
<text x="184.4" y="169.7">OUT5 CE</text>
<text x="184.4" y="173.9">OUT7</text>
<text x="184.4" y="176">OUT8</text>
<text x="184.4" y="178">OUT9</text>
<text x="184.4" y="180.1">COUT</text>
<text x="187" y="181.2">VSS</text>
<text x="70.1" y="202.4" transform="rotate(-90 70.1 202.4)">VDD</text>
<text x="71.1" y="200.9" transform="rotate(-90 71.1 200.9)">OUT0</text>
<text x="73.2" y="200.9" transform="rotate(-90 73.2 200.9)">OUT1</text>
<text x="75.3" y="200.9" transform="rotate(-90 75.3 200.9)">OUT2</text>
<text x="77.4" y="200.9" transform="rotate(-90 77.4 200.9)">OUT3</text>
<text x="79.5" y="200.9" transform="rotate(-90 79.5 200.9)">OUT4</text>
<text x="81.6" y="200.9" transform="rotate(-90 81.6 200.9)">OUT5</text>
<text x="83.6" y="200.9" transform="rotate(-90 83.6 200.9)">OUT6</text>
<text x="85.2" y="200.9" transform="rotate(-90 85.2 200.9)">OUT7</text>
<text x="86.8" y="200.2" transform="rotate(-90 86.8 200.2)">VSS</text>
<text x="108.6" y="202.4" transform="rotate(-90 108.6 202.4)">VDD</text>
<text x="109.7" y="200.9" transform="rotate(-90 109.7 200.9)">OUT0</text>
<text x="111.7" y="200.9" transform="rotate(-90 111.7 200.9)">OUT1</text>
<text x="113.8" y="200.9" transform="rotate(-90 113.8 200.9)">OUT2</text>
<text x="115.9" y="200.9" transform="rotate(-90 115.9 200.9)">OUT3</text>
<text x="118" y="200.9" transform="rotate(-90 118 200.9)">OUT4</text>
<text x="120.1" y="200.9" transform="rotate(-90 120.1 200.9)">OUT5</text>
<text x="122.2" y="200.9" transform="rotate(-90 122.2 200.9)">OUT6</text>
<text x="123.7" y="200.9" transform="rotate(-90 123.7 200.9)">OUT7</text>
<text x="125.3" y="200.2" transform="rotate(-90 125.3 200.2)">VSS</text>
<text x="73.2" y="205" transform="rotate(-90 73.2 205)">IN</text>
<text x="75.3" y="205" transform="rotate(-90 75.3 205)">INH</text>
<text x="77.4" y="205" transform="rotate(-90 77.4 205)">A</text>
<text x="79.5" y="205" transform="rotate(-90 79.5 205)">B</text>
<text x="81.6" y="205" transform="rotate(-90 81.6 205)">C</text>
<text x="86.8" y="204.4" transform="rotate(-90 86.8 204.4)">VEE</text>
<text x="111.7" y="205" transform="rotate(-90 111.7 205)">IN</text>
<text x="113.8" y="205" transform="rotate(-90 113.8 205)">INH</text>
<text x="115.9" y="205" transform="rotate(-90 115.9 205)">A</text>
<text x="118" y="205" transform="rotate(-90 118 205)">B</text>
<text x="120.1" y="205" transform="rotate(-90 120.1 205)">C</text>
<text x="125.3" y="204.4" transform="rotate(-90 125.3 204.4)">VEE</text>
<text x="67.2" y="243.1">VDD</text>
<text x="70.9" y="244.2">Q1</text>
<text x="65.2" y="248.3">RESET</text>
<text x="66.2" y="246.3">CK</text>
<text x="70.9" y="246.3">Q2</text>
<text x="70.9" y="248.3">Q3</text>
<text x="70.9" y="250.4">Q4</text>
<text x="67.2" y="257.7">VSS</text>
<text x="70.9" y="252.5">Q5</text>
<text x="70.9" y="254.6">Q6</text>
<text x="70.9" y="256.7">Q7</text>
</g>
<g font-size="1.4">
<text x="77.2" y="111.4">A1</text>
<text x="79.2" y="111.4">A2</text>
<text x="81.3" y="111.4">A3</text>
<text x="115.7" y="111.4">A1 A2A3</text>
<text x="10.4" y="219.7">K A</text>
<text x="10.4" y="228">K B</text>
<text x="84.5" y="243.6">A1</text>
<text x="84.5" y="245.7">A2</text>
<text x="84.5" y="247.8">A3</text>
</g>
<g font-size="1.4" fill="#00f">
<text x="90.1" y="111.4">DGnd</text>
<text x="127.7" y="111.4">DGnd</text>
</g>
<text font-size="1.4" fill="#ff8040" x="22.5" y="230.1">Vcc</text>
</svg>
